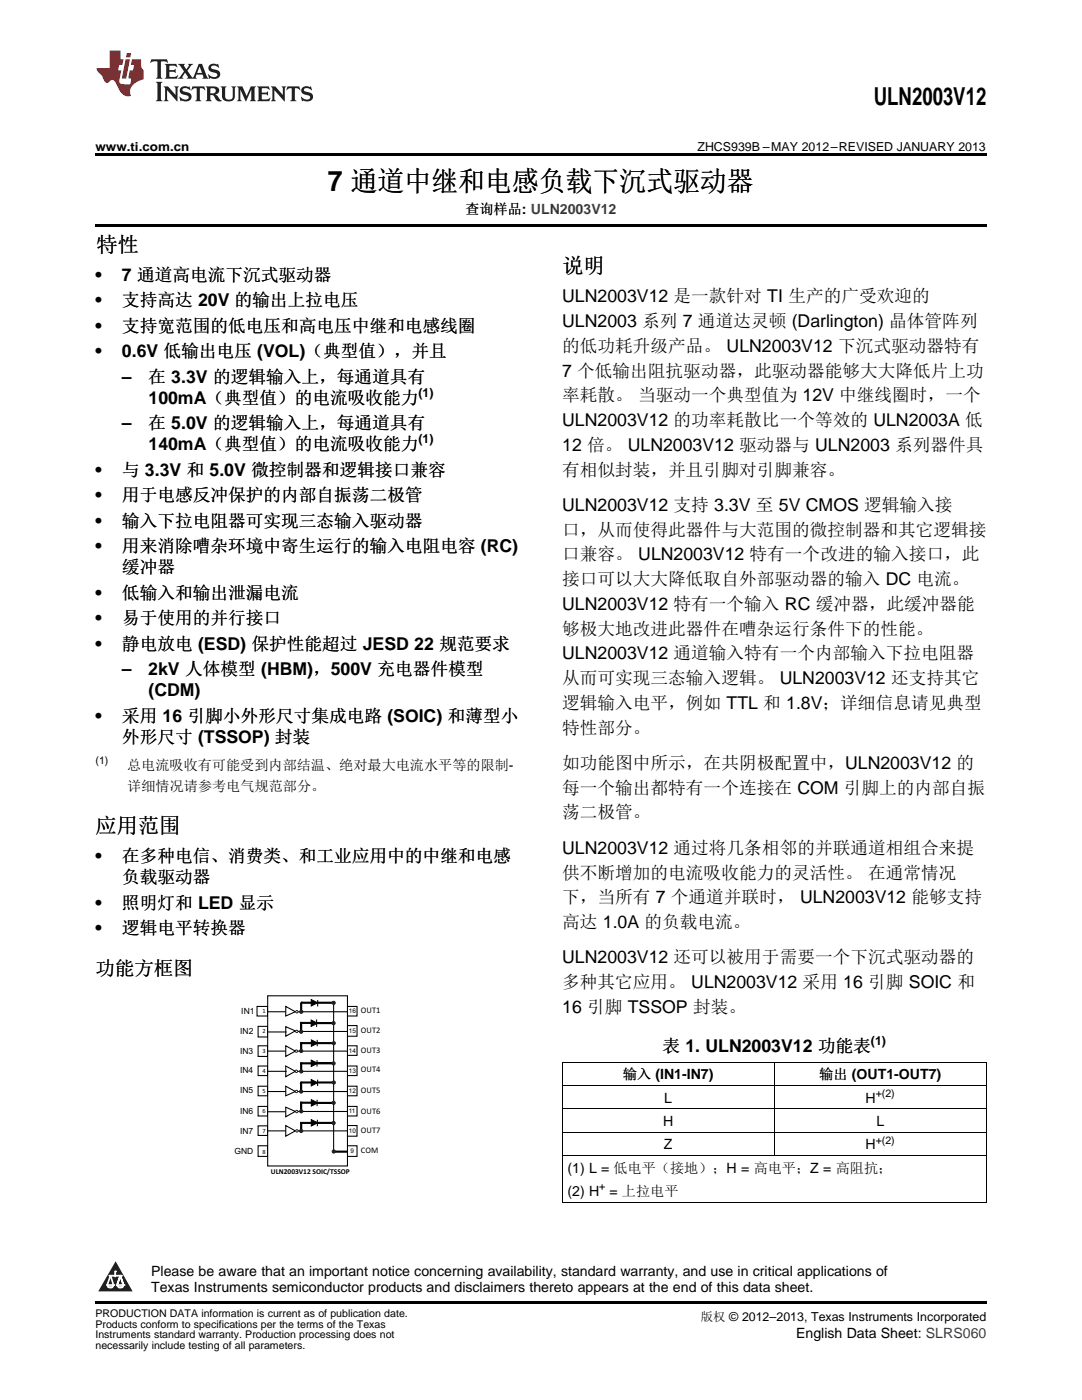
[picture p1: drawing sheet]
<svg xmlns="http://www.w3.org/2000/svg" width="216mm" height="279mm" viewBox="0 0 216 279" stroke-linecap="round" stroke-linejoin="round" font-family="sans-serif">
<path d="M19 259.7h177.8v.5h-177.8z" fill="#000"/>
<path d="M23.1 251.7l3.4 6h-6.9z" fill="#231f20"/>
<path d="M21.4 256.5h1.2l-.3 .5h-.3a.55 .55 0 0 1-.6-.5z" fill-rule="evenodd" fill="#fff"/>
<path d="M21.4 256.5h1.2l-.3 .5h-.3a.55 .55 0 0 1-.6-.5z" fill="none" stroke="#231f20" stroke-width=".34"/>
<path d="M21.4 256.5h1.2l-.3 .5h-.5z" fill="none" stroke="#fff" stroke-width=".34"/>
<path d="M23 254.7h.1" fill="none" stroke="#fff" stroke-width=".34"/>
<path d="M23 253.7v1z" fill="#fff"/>
<path d="M23 253.7v1z" fill="none" stroke="#fff" stroke-width=".34"/>
<circle cx="23" cy="253.7" r=".17" fill="#fff"/>
<path d="M21.9 254.6h.1" fill="none" stroke="#fff" stroke-width=".34"/>
<path d="M21.9 254.6h2.3z" fill="#fff"/>
<path d="M21.9 254.6h2.3z" fill="none" stroke="#fff" stroke-width=".34"/>
<circle cx="24.2" cy="254.6" r=".17" fill="#fff"/>
<path d="M23.3 256.5h.1" fill="none" stroke="#fff" stroke-width=".34"/>
<path d="M24 254.6l-.7 1.9z" fill="#fff"/>
<path d="M24 254.6l-.7 1.9z" fill="none" stroke="#fff" stroke-width=".34"/>
<path d="M24 254.6l.7 1.9z" fill="#fff"/>
<path d="M24 254.6l.7 1.9z" fill="none" stroke="#fff" stroke-width=".34"/>
<path d="M24.6 256.5h.1" fill="none" stroke="#fff" stroke-width=".34"/>
<circle cx="21.4" cy="256.5" r=".17" fill="#fff"/>
<path d="M22.1 254.6l-.7 1.9z" fill="#fff"/>
<path d="M22.1 254.6l-.7 1.9z" fill="none" stroke="#fff" stroke-width=".34"/>
<path d="M22.1 254.6l.5 1.9z" fill="#fff"/>
<path d="M22.1 254.6l.5 1.9z" fill="none" stroke="#fff" stroke-width=".34"/>
<circle cx="22.6" cy="256.5" r=".17" fill="#fff"/>
<path d="M23.4 256.5h1.3a.65 .65 0 0 1-.7 .5 .65 .65 0 0 1-.6-.5z" fill-rule="evenodd" fill="#fff"/>
<path d="M23.4 256.5h1.3a.65 .65 0 0 1-.7 .5 .65 .65 0 0 1-.6-.5z" fill="none" stroke="#231f20" stroke-width=".34"/>
<path d="M23.4 256.5h1.3l-.4 .5h-.6z" fill="none" stroke="#fff" stroke-width=".34"/>
<path d="M23.3 256.5h.1" fill="none" stroke="#fff" stroke-width=".34"/>
<circle cx="24.7" cy="256.5" r=".17" fill="#fff"/>
<path d="M112.2 239.9h84.6M112.2 230.6v9.4M196.8 230.6v9.4" fill="none" stroke="#000" stroke-width=".2"/>
<path d="M51.3 200.9h2.1v1.9h-2.1z" fill-rule="evenodd" fill="#fff"/>
<path d="M51.3 200.9h2.1v1.9h-2.1z" fill="none" stroke="#000" stroke-width=".21"/>
<path d="M51.5 204.7h1.9v2.1h-1.9z" fill-rule="evenodd" fill="#fff"/>
<path d="M51.5 204.8h1.9v2.2h-1.9z" fill="none" stroke="#000" stroke-width=".21"/>
<path d="M51.5 208.7h1.9v2.1h-1.9z" fill-rule="evenodd" fill="#fff"/>
<path d="M51.5 208.7h1.9v2.1h-1.9z" fill="none" stroke="#000" stroke-width=".21"/>
<path d="M51.5 212.7h1.9v2h-1.9z" fill-rule="evenodd" fill="#fff"/>
<path d="M51.5 212.7h1.9v2h-1.9z" fill="none" stroke="#000" stroke-width=".21"/>
<path d="M51.5 216.8h1.9v1.9h-1.9z" fill-rule="evenodd" fill="#fff"/>
<path d="M51.5 216.8h1.9v1.9h-1.9z" fill="none" stroke="#000" stroke-width=".21"/>
<path d="M51.5 220.8h1.9v1.9h-1.9z" fill-rule="evenodd" fill="#fff"/>
<path d="M51.5 220.8h1.9v1.9h-1.9z" fill="none" stroke="#000" stroke-width=".21"/>
<path d="M51.5 224.8h1.9v2h-1.9z" fill-rule="evenodd" fill="#fff"/>
<path d="M51.5 224.7h1.9v1.9h-1.9z" fill="none" stroke="#000" stroke-width=".21"/>
<path d="M51.5 228.7h1.9v2.1h-1.9z" fill-rule="evenodd" fill="#fff"/>
<path d="M51.5 228.7h1.9v2.1h-1.9z" fill="none" stroke="#000" stroke-width=".21"/>
<path d="M69.3 200.9h1.9v1.9h-1.9z" fill-rule="evenodd" fill="#fff"/>
<path d="M69.3 200.9h1.9v1.9h-1.9z" fill="none" stroke="#000" stroke-width=".21"/>
<path d="M69.3 204.7h1.9v2.1h-1.9z" fill-rule="evenodd" fill="#fff"/>
<path d="M69.3 204.7h1.9v2.1h-1.9z" fill="none" stroke="#000" stroke-width=".21"/>
<path d="M69.3 208.7h1.9v1.9h-1.9z" fill-rule="evenodd" fill="#fff"/>
<path d="M69.3 208.7h1.9v1.9h-1.9z" fill="none" stroke="#000" stroke-width=".21"/>
<path d="M69.3 212.7h1.9v2h-1.9z" fill-rule="evenodd" fill="#fff"/>
<path d="M69.3 212.7h1.9v2h-1.9z" fill="none" stroke="#000" stroke-width=".21"/>
<path d="M69.3 216.8h1.9v1.9h-1.9z" fill-rule="evenodd" fill="#fff"/>
<path d="M69.3 216.8h1.9v1.9h-1.9z" fill="none" stroke="#000" stroke-width=".21"/>
<path d="M69.3 220.8h1.9v1.9h-1.9z" fill-rule="evenodd" fill="#fff"/>
<path d="M69.3 220.8h1.9v1.9h-1.9z" fill="none" stroke="#000" stroke-width=".21"/>
<path d="M69.3 224.6h1.9v2.2h-1.9z" fill-rule="evenodd" fill="#fff"/>
<path d="M69.3 224.6h1.9v2.2h-1.9z" fill="none" stroke="#000" stroke-width=".21"/>
<path d="M69.3 228.7h1.9v2.1h-1.9z" fill-rule="evenodd" fill="#fff"/>
<path d="M69.3 228.7h1.9v2.1h-1.9z" fill="none" stroke="#000" stroke-width=".21"/>
<path d="M53.4 198.7h15.9v34h-15.9z" fill-rule="evenodd" fill="#fff"/>
<path d="M53.4 198.7h15.9v34h-15.9z" fill="none" stroke="#000" stroke-width=".21"/>
<path d="M57 224.6l1.9 1.1-1.9 1.1z" fill="#fff"/>
<path d="M66.6 200.2v29.8M53.4 225.7h3.6M57 224.6l1.9 1.1-1.9 1.1zM59.4 225.7h9.9M63.3 223.5v1.2" fill="none" stroke="#000" stroke-width=".21"/>
<path d="M60 224h.2v1.8h-.2zM60 224h2.5v.2h-2.5zM62.1 223.4l1.3 .7-1.3 .6zM63.2 224h3.4v.2h-3.4z" fill="#000"/>
<path d="M60 224h2.5v.2h-2.5zM60 224h.2v1.8h-.2zM62.1 223.4l1.3 .7-1.3 .6zM63.2 224h3.4v.2h-3.4z" fill="none" stroke="#000" stroke-width=".2"/>
<path d="M57 220.8l1.9 .9-1.9 1z" fill="#fff"/>
<path d="M63.3 219.5v1.3M57 221l1.9 .8-1.9 1.1zM59.4 221.8h10M63.2 220.1h3.4" fill="none" stroke="#000" stroke-width=".21"/>
<path d="M53.4 221.9h3.6" fill="none" stroke="#000" stroke-width=".22"/>
<path d="M60 220h2.5v.2h-2.5zM62.1 219.5l1.3 .6-1.3 .6zM60 220h.2v1.9h-.2z" fill="#000"/>
<path d="M60 220h.2v1.9h-.2zM60 220h2.5v.2h-2.5zM62.1 219.5l1.3 .6-1.3 .6zM63.2 220h3.4v.2h-3.4z" fill="none" stroke="#000" stroke-width=".2"/>
<path d="M57 216.8l1.9 1-1.9 .9z" fill="#fff"/>
<path d="M53.4 217.8h3.6M57 216.8l1.9 1-1.9 .9z" fill="none" stroke="#000" stroke-width=".21"/>
<path d="M59.4 217.8h10" fill="none" stroke="#000" stroke-width=".22"/>
<path d="M59.1 217.6h.3v.5l-.5-.3z" fill-rule="evenodd" fill="#fff"/>
<path d="M60 215.9h.2v1.9h-.2zM60 216.1l.2-.2h2.1l.2 .2zM62.1 215.4l1.3 .7-1.3 .6zM63.4 215.9h3.2l.2 .2h-3.6z" fill="#000"/>
<path d="M60 215.9h.2v1.9h-.2zM60 216.1l.2-.2h2.1l.2 .2zM62.1 215.4l1.3 .7-1.3 .6zM63.4 215.9h3.2l.2 .2h-3.6z" fill="none" stroke="#000" stroke-width=".2"/>
<path d="M63.4 215.5v1.2" fill="none" stroke="#000" stroke-width=".21"/>
<path d="M57 212.7l1.9 1.1-1.9 1.1z" fill="#fff"/>
<path d="M57 212.7l1.9 1.1-1.9 1.1zM59.4 213.8h9.9" fill="none" stroke="#000" stroke-width=".21"/>
<path d="M53.4 213.8h3.8" fill="none" stroke="#000" stroke-width=".22"/>
<path d="M58.9 213.8h.5v.2h-.5z" fill-rule="evenodd" fill="#fff"/>
<path d="M60 212.1h.2v1.8h-.2zM60 212.1h2.5v.2h-2.5zM62.1 211.6l1.3 .6-1.3 .6z" fill="#000"/>
<path d="M60 212.1h2.5v.2h-2.5zM60 212.1h.2v1.8h-.2zM62.1 211.6l1.3 .6-1.3 .6zM63.2 212.1h3.4v.2h-3.4z" fill="none" stroke="#000" stroke-width=".2"/>
<path d="M63.2 212.2h3.4M63.3 211.6v1.3" fill="none" stroke="#000" stroke-width=".21"/>
<path d="M57 208.7l1.9 1.1-1.9 1z" fill="#fff"/>
<path d="M53.4 209.8h3.6M57 208.7l1.9 1.1-1.9 1zM59.4 209.8h9.9" fill="none" stroke="#000" stroke-width=".21"/>
<path d="M58.9 209.8h.5v.2h-.5z" fill-rule="evenodd" fill="#fff"/>
<path d="M60 208.1h.2v1.7h-.2zM60 208.1h2.5v.2h-2.5zM62.1 207.5l1.3 .7-1.3 .6zM63.2 208.1h3.5v.2h-3.5z" fill="#000"/>
<path d="M60 208.1h.2v1.7h-.2zM60 208.1h2.5v.2h-2.5zM62.1 207.5l1.3 .7-1.3 .6zM63.2 208.1h3.5v.2h-3.5z" fill="none" stroke="#000" stroke-width=".2"/>
<path d="M63.3 207.5v1.3" fill="none" stroke="#000" stroke-width=".21"/>
<path d="M57 204.9l1.9 .8-1.9 1.1z" fill="#fff"/>
<path d="M57 204.9l1.9 .8-1.9 1.1zM59.4 205.9h10" fill="none" stroke="#000" stroke-width=".21"/>
<path d="M53.4 206h3.8" fill="none" stroke="#000" stroke-width=".22"/>
<path d="M58.9 205.7h.5l-.3 .5z" fill-rule="evenodd" fill="#fff"/>
<path d="M60 204h.2v2h-.2zM60 204h2.5v.3h-2.5zM62.1 203.6l1.3 .6-1.3 .6z" fill="#000"/>
<path d="M60 204h.2v2h-.2zM60 204h2.5v.3h-2.5zM62.1 203.6l1.3 .6-1.3 .6zM63.2 204.1h3.4v.2h-3.4z" fill="none" stroke="#000" stroke-width=".2"/>
<path d="M63.2 204.2h3.4M63.2 203.5v1.4" fill="none" stroke="#000" stroke-width=".21"/>
<path d="M57 200.9l1.9 1-1.9 .9z" fill="#fff"/>
<path d="M63.4 199.6v1.3M53.4 201.9h3.6M57 200.9l1.9 1-1.9 .9z" fill="none" stroke="#000" stroke-width=".21"/>
<path d="M59.4 201.9h9.9" fill="none" stroke="#000" stroke-width=".22"/>
<path d="M62.1 199.5l1.3 .6-1.3 .7zM60 200.2l.2-.2v1.9h-.2zM60 200.2l.2-.2h2.1l.2 .2zM63.2 200.2l.2-.2h3.2l.2 .2zM66.5 229.7h2.9l-.2 .2h-2.5z" fill="#000"/>
<path d="M62.1 199.5l1.3 .6-1.3 .7zM60 200.2l.2-.2v1.9h-.2zM60 200.2l.2-.2h2.1l.2 .2zM63.2 200.2l.2-.2h3.2l.2 .2zM66.5 229.7h2.9l-.2 .2h-2.5z" fill="none" stroke="#000" stroke-width=".2"/>
<circle cx="60.1" cy="201.9" r=".32" fill="#231f20"/>
<circle cx="60.1" cy="201.9" r=".32" fill="none" stroke="#231f20" stroke-width=".2"/>
<circle cx="59.2" cy="201.9" r=".24" fill="#fff"/>
<circle cx="59.2" cy="201.9" r=".24" fill="none" stroke="#231f20" stroke-width=".2"/>
<circle cx="66.6" cy="200.1" r=".32" fill="#231f20"/>
<circle cx="66.6" cy="200.1" r=".32" fill="none" stroke="#231f20" stroke-width=".2"/>
<circle cx="60.1" cy="205.9" r=".32" fill="#231f20"/>
<circle cx="60.1" cy="205.9" r=".32" fill="none" stroke="#231f20" stroke-width=".2"/>
<circle cx="59.2" cy="205.8" r=".24" fill="#fff"/>
<circle cx="59.2" cy="205.8" r=".24" fill="none" stroke="#231f20" stroke-width=".2"/>
<circle cx="66.6" cy="204.2" r=".32" fill="#231f20"/>
<circle cx="66.6" cy="204.2" r=".32" fill="none" stroke="#231f20" stroke-width=".2"/>
<circle cx="60.1" cy="209.7" r=".32" fill="#231f20"/>
<circle cx="60.1" cy="209.7" r=".32" fill="none" stroke="#231f20" stroke-width=".2"/>
<circle cx="59.1" cy="209.8" r=".24" fill="#fff"/>
<circle cx="59.1" cy="209.8" r=".24" fill="none" stroke="#231f20" stroke-width=".2"/>
<circle cx="66.6" cy="208.2" r=".32" fill="#231f20"/>
<circle cx="66.6" cy="208.2" r=".32" fill="none" stroke="#231f20" stroke-width=".2"/>
<circle cx="66.6" cy="212.2" r=".32" fill="#231f20"/>
<circle cx="66.6" cy="212.2" r=".32" fill="none" stroke="#231f20" stroke-width=".2"/>
<circle cx="60.1" cy="213.8" r=".32" fill="#231f20"/>
<circle cx="60.1" cy="213.8" r=".32" fill="none" stroke="#231f20" stroke-width=".2"/>
<circle cx="59.1" cy="213.8" r=".24" fill="#fff"/>
<circle cx="59.1" cy="213.8" r=".24" fill="none" stroke="#231f20" stroke-width=".2"/>
<circle cx="60.1" cy="217.8" r=".32" fill="#231f20"/>
<circle cx="60.1" cy="217.8" r=".32" fill="none" stroke="#231f20" stroke-width=".2"/>
<circle cx="59.2" cy="217.8" r=".24" fill="#fff"/>
<circle cx="59.2" cy="217.8" r=".24" fill="none" stroke="#231f20" stroke-width=".2"/>
<circle cx="66.6" cy="216" r=".32" fill="#231f20"/>
<circle cx="66.6" cy="216" r=".32" fill="none" stroke="#231f20" stroke-width=".2"/>
<circle cx="60.1" cy="221.8" r=".32" fill="#231f20"/>
<circle cx="60.1" cy="221.8" r=".32" fill="none" stroke="#231f20" stroke-width=".2"/>
<circle cx="59.2" cy="221.8" r=".24" fill="#fff"/>
<circle cx="59.2" cy="221.8" r=".24" fill="none" stroke="#231f20" stroke-width=".2"/>
<circle cx="66.6" cy="220.1" r=".32" fill="#231f20"/>
<circle cx="66.6" cy="220.1" r=".32" fill="none" stroke="#231f20" stroke-width=".2"/>
<circle cx="60.1" cy="225.7" r=".32" fill="#231f20"/>
<circle cx="60.1" cy="225.7" r=".32" fill="none" stroke="#231f20" stroke-width=".2"/>
<circle cx="59.2" cy="225.7" r=".24" fill="#fff"/>
<circle cx="59.2" cy="225.7" r=".24" fill="none" stroke="#231f20" stroke-width=".2"/>
<circle cx="66.6" cy="224.1" r=".32" fill="#231f20"/>
<circle cx="66.6" cy="224.1" r=".32" fill="none" stroke="#231f20" stroke-width=".2"/>
<circle cx="66.6" cy="229.8" r=".32" fill="#231f20"/>
<circle cx="66.6" cy="229.8" r=".32" fill="none" stroke="#231f20" stroke-width=".2"/>
<path d="M112.2 216.6h84.6M112.2 212h84.6M112.2 212v18.6M154.5 212v18.6M196.8 212v18.6M112.2 230.6h84.6M112.2 225.9h84.6M112.2 221.3h84.6" fill="none" stroke="#000" stroke-width=".2"/>
<path d="M19 30.6h177.8v.5h-177.8zM19 44.7h177.8v.5h-177.8z" fill="#000"/>
<path d="M30.2 11.8l-.2 .8a1.31 1.31 0 0 1 1.4-.3v2.9l-.3 .5h1.3l-.3-.5v-2.7l.3-.3a1.09 1.09 0 0 1 1.1 .4l-.2-.8zM32.9 12.8l.3 .4v2l-.3 .5h2.4l.2-.7a1.48 1.48 0 0 1-1.7 .3v-1l1 .1 .2 .2v-.9l-.2 .3h-1v-.7l.2-.2a1.73 1.73 0 0 1 1.4 .3l-.2-.6zM35.5 12.8l1.2 1.4-.7 1-.5 .5h1.1l-.2-.3 .5-.9 .6 .9-.2 .3h2l-.3-.3 .2-.5h1.2l.2 .5-.2 .3h1.2l-.3-.4-1-2.5h-.6l-1.3 2.7-1-1.4 1.1-1.3h-1l.2 .2-.5 .9-.5-.9 .2-.2zM39.8 13.3l.5 1.3h-1zM41.9 12.9a.83 .83 0 0 0-.3 1 .83 .83 0 0 0 .8 .5l.8 .2 .2 .3a1 1 0 0 1-1 .5 1 1 0 0 1-.8-.6l.1 .9 .2-.1a1.65 1.65 0 0 0 2-.5 .89 .89 0 0 0-.8-1.2l-.8-.2-.2-.3a.91 .91 0 0 1 1.6 .2l-.2-.8h-.4a1.34 1.34 0 0 0-1.2 .1zM31.1 16.3l.3 .5v2.9l-.3 .5h1.3l-.3-.5v-2.9l.3-.5zM32.7 17.2l.2 .5v2l-.2 .5h.9l-.3-.5 .1-1.7 2 2.2v-2.5l.3-.5h-.9l.2 .3v1.4l-1.5-1.7zM36.2 17.4a.83 .83 0 0 0-.3 .9 .83 .83 0 0 0 .8 .6l.8 .2 .2 .3a1 1 0 0 1-1 .5 1 1 0 0 1-.8-.6l.1 .9 .2-.1a1.66 1.66 0 0 0 2-.5 .89 .89 0 0 0-.9-1.2l-.7-.2-.2-.3a.91 .91 0 0 1 1.6 .2l-.2-.9-.4 .1a1.36 1.36 0 0 0-1.2 .1zM38.4 17.2l-.2 .9a.61 .61 0 0 1 1.1-.3v1.9l-.4 .5h1.3l-.3-.5v-1.9l.2-.2a.81 .81 0 0 1 .8 .5l-.1-.9zM41 17.2l.3 .5v2l-.3 .5h1.3l-.3-.3v-.9a.72 .72 0 0 1 .9 .6 .85 .85 0 0 0 1.4 .5l-.5-.3-.5-.7-.3-.3a.78 .78 0 0 0 .7-.7 .78 .78 0 0 0-.7-.8zM42 17.7l.2-.1a.6 .6 0 0 1 .7 .1 .6 .6 0 0 1 .1 .7l-.2 .2h-.8zM44 17.2l.3 .3a3.4 3.4 0 0 0 .3 2.4 1.57 1.57 0 0 0 2.2-.3l.1-2.1 .2-.3h-1l.3 .5v1.5a.76 .76 0 0 1-.7 .7 .76 .76 0 0 1-.8-.7v-1.5l.3-.5zM47.3 17.2l.3 .5v2l-.3 .5h.9l-.2-.5v-1.8l1 2.3 1.1-2.3v1.8l-.2 .5h1.2l-.3-.5v-2l.3-.5h-1.1l-.8 2-.8-2zM51.3 17.2l.3 .5v2l-.3 .5h2.4l.2-.7a1.49 1.49 0 0 1-1.6 .3l-.1-1h1l.3 .3v-.9l-.3 .3h-1v-.7l.3-.2a1.73 1.73 0 0 1 1.4 .3l-.3-.7zM54.1 17.2l.3 .5v2l-.3 .5h1l-.4-.5 .1-1.7 2 2.2v-2.5l.3-.5h-.9l.2 .3v1.4l-1.5-1.7zM57.4 17.2l-.2 .9a.8 .8 0 0 1 1-.5v2.1l-.3 .5h1.3l-.4-.5v-1.9l.2-.2a.81 .81 0 0 1 .9 .5l-.2-.9zM60.4 17.4a.83 .83 0 0 0-.3 .9 .83 .83 0 0 0 .8 .6l.8 .2 .2 .3a1 1 0 0 1-1 .5 1 1 0 0 1-.8-.6l.2 .9 .1-.1a1.66 1.66 0 0 0 2-.5 .89 .89 0 0 0-.8-1.2l-.8-.2-.2-.3a.91 .91 0 0 1 1.6 .2l-.2-.9-.3 .1a1.35 1.35 0 0 0-1.3 .1z" fill="#231f20"/>
<path d="M21.9 10.1v3.5h-2.6a2.13 2.13 0 0 0 .9 1.4l.4 .6a.94 .94 0 0 0 1.1 .9 .75 .75 0 0 1 .6-.5 .75 .75 0 0 1 .7 .4l.5 1a2.1 2.1 0 0 0 2.6 1.7 2.2 2.2 0 0 1 1.7-3l.9-.3v-1.8a1.16 1.16 0 0 1-.5-1v-1.2h-1.9l-.2 1.2h.7l-.3 1h-.6l-.3 1.3v.3l.6 .1-.2 1.1h-.9a.93 .93 0 0 1-1.3-.8l.4-2h-.6l.2-1h.6l.3-1.2h-.6v-1.7zM25.1 11.8l-.8 3.9h.9l.7-3.9zM25.3 10.6l-.2 .9h.9l.2-.9z" fill="#ee1d23"/>
<text font-size="5.6" x="65.4" y="38.1">7 通道中继和电感负载下沉式驱动器</text>
<text font-size="4.9" x="174.4" y="21">ULN2003V12</text>
<g font-size="4.2">
<text x="19.2" y="50.3">特性</text>
<text x="112.2" y="54.5">说明</text>
<text x="19" y="166.3">应用范围</text>
</g>
<text font-size="3.9" x="19" y="194.5">功能方框图</text>
<g font-size="3.5">
<text x="19" y="56">•</text>
<text x="24.3" y="56">7 通道高电流下沉式驱动器</text>
<text x="19" y="61.1">•</text>
<text x="24.3" y="61.1">支持高达 20V 的输出上拉电压</text>
<text x="112.2" y="60.3">ULN2003V12 是一款针对 TI 生产的广受欢迎的</text>
<text x="112.2" y="65.3">ULN2003 系列 7 通道达灵顿 (Darlington) 晶体管阵列</text>
<text x="19" y="66.2">•</text>
<text x="19" y="71.3">•</text>
<text x="24.3" y="66.2">支持宽范围的低电压和高电压中继和电感线圈</text>
<text x="24.3" y="71.3">0.6V 低输出电压 (VOL)（典型值），并且</text>
<text x="112.2" y="70.2">的低功耗升级产品。 ULN2003V12 下沉式驱动器特有</text>
<text x="24.3" y="76.3">–</text>
<text x="29.6" y="76.3">在 3.3V 的逻辑输入上，每通道具有</text>
<text x="112.2" y="75.1">7 个低输出阻抗驱动器，此驱动器能够大大降低片上功</text>
<text x="29.6" y="80.6">100mA（典型值）的电流吸收能力</text>
<text x="112.2" y="80.1">率耗散。 当驱动一个典型值为 12V 中继线圈时，一个</text>
<text x="24.3" y="85.7">–</text>
<text x="29.6" y="85.7">在 5.0V 的逻辑输入上，每通道具有</text>
<text x="29.6" y="89.9">140mA（典型值）的电流吸收能力</text>
<text x="112.2" y="85">ULN2003V12 的功率耗散比一个等效的 ULN2003A 低</text>
<text x="112.2" y="90">12 倍。 ULN2003V12 驱动器与 ULN2003 系列器件具</text>
<text x="19" y="95">•</text>
<text x="24.3" y="95">与 3.3V 和 5.0V 微控制器和逻辑接口兼容</text>
<text x="112.2" y="94.9">有相似封装，并且引脚对引脚兼容。</text>
<text x="19" y="100">•</text>
<text x="24.3" y="100">用于电感反冲保护的内部自振荡二极管</text>
<text x="112.2" y="102">ULN2003V12 支持 3.3V 至 5V CMOS 逻辑输入接</text>
<text x="19" y="105.1">•</text>
<text x="24.3" y="105.1">输入下拉电阻器可实现三态输入驱动器</text>
<text x="112.2" y="106.9">口，从而使得此器件与大范围的微控制器和其它逻辑接</text>
<text x="19" y="110.2">•</text>
<text x="24.3" y="110.2">用来消除嘈杂环境中寄生运行的输入电阻电容 (RC)</text>
<text x="112.2" y="111.8">口兼容。 ULN2003V12 特有一个改进的输入接口，此</text>
<text x="19" y="119.5">•</text>
<text x="24.3" y="114.4">缓冲器</text>
<text x="24.3" y="119.5">低输入和输出泄漏电流</text>
<text x="112.2" y="116.8">接口可以大大降低取自外部驱动器的输入 DC 电流。</text>
<text x="19" y="124.6">•</text>
<text x="24.3" y="124.6">易于使用的并行接口</text>
<text x="112.2" y="121.7">ULN2003V12 特有一个输入 RC 缓冲器，此缓冲器能</text>
<text x="19" y="129.7">•</text>
<text x="24.3" y="129.7">静电放电 (ESD) 保护性能超过 JESD 22 规范要求</text>
<text x="112.2" y="126.6">够极大地改进此器件在嘈杂运行条件下的性能。</text>
<text x="112.2" y="131.6">ULN2003V12 通道输入特有一个内部输入下拉电阻器</text>
<text x="24.3" y="134.8">–</text>
<text x="29.6" y="134.8">2kV 人体模型 (HBM)，500V 充电器件模型</text>
<text x="112.2" y="136.5">从而可实现三态输入逻辑。 ULN2003V12 还支持其它</text>
<text x="29.6" y="139">(CDM)</text>
<text x="112.2" y="141.5">逻辑输入电平，例如 TTL 和 1.8V；详细信息请见典型</text>
<text x="19" y="144.1">•</text>
<text x="24.3" y="144.1">采用 16 引脚小外形尺寸集成电路 (SOIC) 和薄型小</text>
<text x="24.3" y="148.3">外形尺寸 (TSSOP) 封装</text>
<text x="112.2" y="146.4">特性部分。</text>
<text x="112.2" y="153.5">如功能图中所示，在共阴极配置中，ULN2003V12 的</text>
<text x="112.2" y="158.4">每一个输出都特有一个连接在 COM 引脚上的内部自振</text>
<text x="112.2" y="163.3">荡二极管。</text>
<text x="19" y="172">•</text>
<text x="24.3" y="172">在多种电信、消费类、和工业应用中的中继和电感</text>
<text x="112.2" y="170.4">ULN2003V12 通过将几条相邻的并联通道相组合来提</text>
<text x="24.3" y="176.2">负载驱动器</text>
<text x="112.2" y="175.3">供不断增加的电流吸收能力的灵活性。 在通常情况</text>
<text x="19" y="181.3">•</text>
<text x="24.3" y="181.3">照明灯和 LED 显示</text>
<text x="112.2" y="180.3">下，当所有 7 个通道并联时， ULN2003V12 能够支持</text>
<text x="112.2" y="185.2">高达 1.0A 的负载电流。</text>
<text x="19" y="186.4">•</text>
<text x="24.3" y="186.4">逻辑电平转换器</text>
<text x="112.2" y="192.3">ULN2003V12 还可以被用于需要一个下沉式驱动器的</text>
<text x="112.2" y="197.2">多种其它应用。 ULN2003V12 采用 16 引脚 SOIC 和</text>
<text x="112.2" y="202.1">16 引脚 TSSOP 封装。</text>
<text x="132.2" y="209.9">表 1. ULN2003V12 功能表</text>
</g>
<g font-size="2.8">
<text x="92.9" y="42.7">查询样品: ULN2003V12</text>
<text x="25.4" y="153.6">总电流吸收有可能受到内部结温、绝对最大电流水平等的限制-</text>
<text x="25.4" y="157.8">详细情况请参考电气规范部分。</text>
<text x="124.3" y="215.4">输入 (IN1-IN7)</text>
<text x="163.5" y="215.4">输出 (OUT1-OUT7)</text>
<text x="132.5" y="220.1">L</text>
<text x="172.7" y="220.1">H</text>
<text x="132.3" y="224.7">H</text>
<text x="174.9" y="224.7">L</text>
<text x="132.5" y="229.4">Z</text>
<text x="172.7" y="229.4">H</text>
<text x="113.2" y="234">(1) L = 低电平（接地）；H = 高电平；Z = 高阻抗；</text>
<text x="113.2" y="238.7">(2) H</text>
<text x="121.6" y="238.7">= 上拉电平</text>
<text x="30.2" y="254.7">Please be aware that an important notice concerning availability, standard warranty, and use in critical applications of</text>
<text x="30.2" y="257.9">Texas Instruments semiconductor products and disclaimers thereto appears at the end of this data sheet.</text>
<text x="158.9" y="267.1">English Data Sheet: SLRS060</text>
</g>
<g font-size="2.5">
<text x="19" y="30.1">www.ti.com.cn</text>
<text x="139.2" y="30.1">ZHCS939B –MAY 2012–REVISED JANUARY 2013</text>
<text x="83.5" y="79.2">(1)</text>
<text x="83.5" y="88.5">(1)</text>
<text x="173.8" y="208.5">(1)</text>
<text x="139.8" y="263.6">版权 © 2012–2013, Texas Instruments Incorporated</text>
</g>
<g font-size="2.1">
<text x="19" y="152.5">(1)</text>
<text x="174.7" y="218.9">+(2)</text>
<text x="174.7" y="228.2">+(2)</text>
<text x="119.6" y="237.6">+</text>
<text x="19" y="262.9">PRODUCTION DATA information is current as of publication date.</text>
<text x="19" y="265">Products conform to specifications per the terms of the Texas</text>
<text x="19" y="267.1">Instruments standard warranty. Production processing does not</text>
<text x="19" y="269.2">necessarily include testing of all parameters.</text>
</g>
<g font-size="1.7">
<text x="48.2" y="202.3">IN1</text>
<text x="72" y="202.1">OUT1</text>
<text x="47.9" y="206.3">IN2</text>
<text x="72" y="206.2">OUT2</text>
<text x="47.9" y="210.3">IN3</text>
<text x="47.9" y="214.2">IN4</text>
<text x="72" y="210.2">OUT3</text>
<text x="72" y="214">OUT4</text>
<text x="47.9" y="218.2">IN5</text>
<text x="72" y="218.1">OUT5</text>
<text x="47.9" y="226.3">IN7</text>
<text x="47.9" y="222.2">IN6</text>
<text x="72" y="222.3">OUT6</text>
<text x="72" y="226.1">OUT7</text>
<text x="46.8" y="230.3">GND</text>
<text x="72" y="230.1">COM</text>
</g>
<text font-size="1.5" x="54" y="234.4">ULN2003V12 SOIC/TSSOP</text>
<g font-size="1.3">
<text x="52.4" y="202.2">1</text>
<text x="69.6" y="202.2">16</text>
<text x="52.4" y="206.2">2</text>
<text x="69.6" y="206.2">15</text>
<text x="52.4" y="210.1">3</text>
<text x="52.4" y="214.1">4</text>
<text x="69.6" y="210.1">14</text>
<text x="69.6" y="214.1">13</text>
<text x="52.4" y="218.1">5</text>
<text x="69.6" y="218.1">12</text>
<text x="52.4" y="222">6</text>
<text x="52.4" y="226.2">7</text>
<text x="69.6" y="222.2">11</text>
<text x="69.6" y="226.1">10</text>
<text x="52.4" y="230.2">8</text>
<text x="69.9" y="230.2">9</text>
</g>
</svg>
